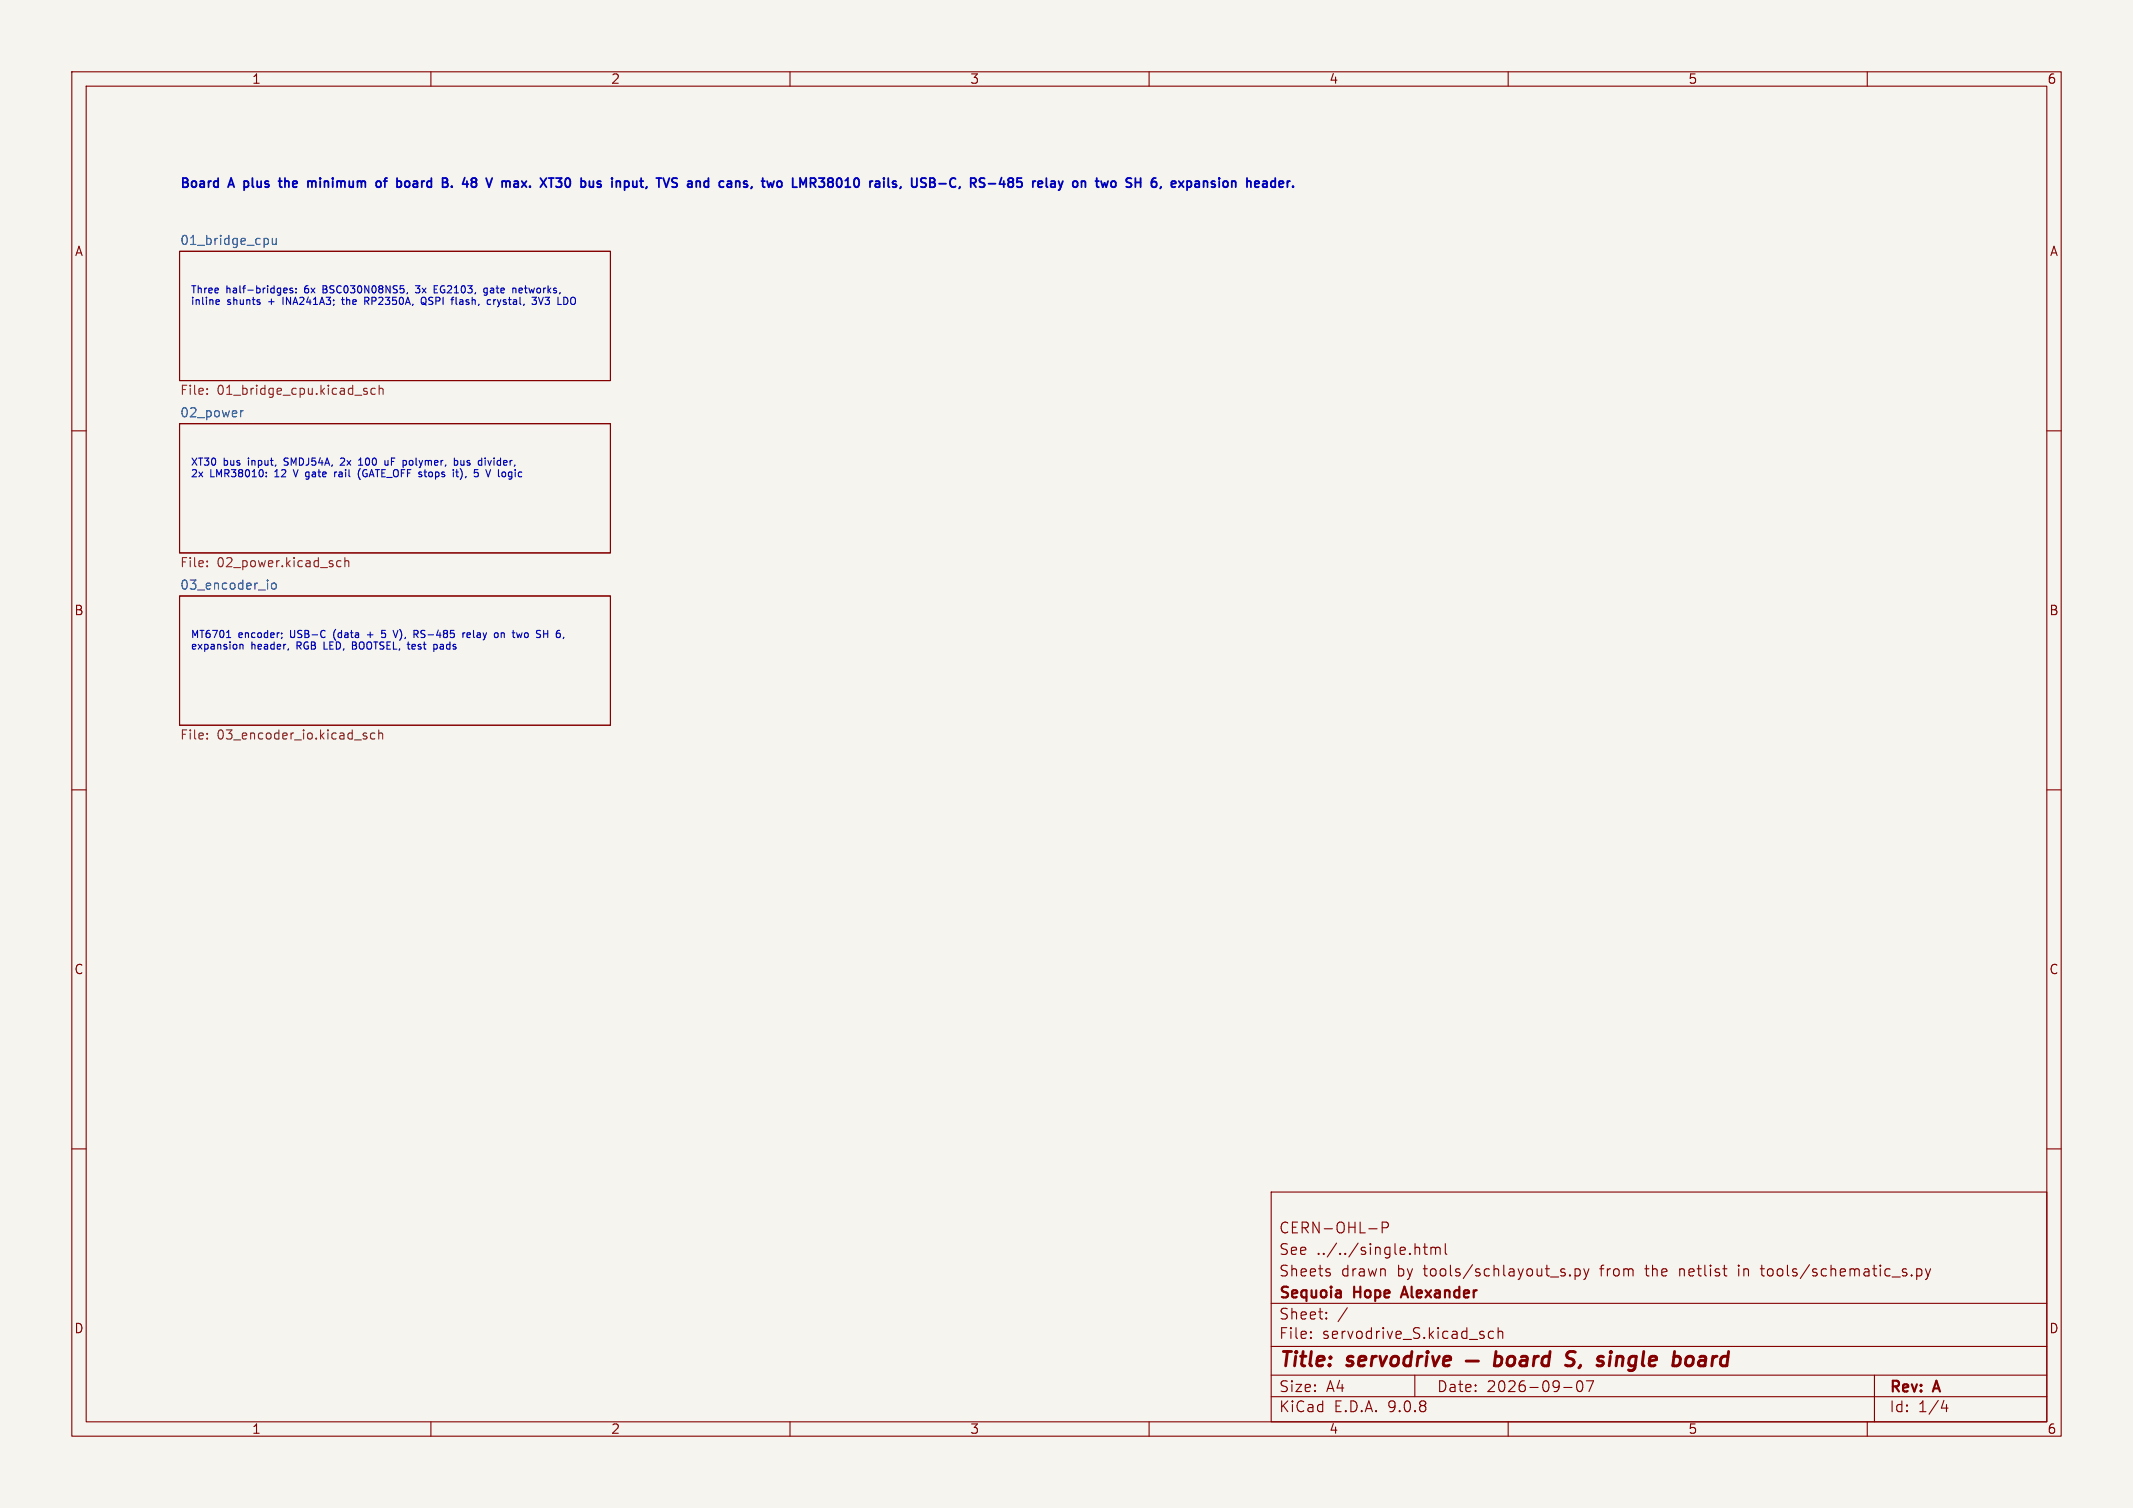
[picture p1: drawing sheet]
<svg xmlns="http://www.w3.org/2000/svg" width="297mm" height="210mm" viewBox="0 0 297 210" stroke-linecap="round" stroke-linejoin="round" font-family="sans-serif">
<path d="M0 0h297v210h-297z" fill="#f5f4ef" stroke="#f5f4ef" stroke-width=".14"/>
<g fill="none" stroke="#840000" stroke-width=".15">
<path d="M10 10h277v190h-277zM12 12h273v186h-273zM60 10v2M110 10v2M160 10v2M210 10v2M260 10v2M25 35h60v18h-60zM25 59h60v18h-60zM10 60h2M285 60h2M25 83h60v18h-60z"/>
<path d="M10 110h2M285 110h2M10 160h2M177 166h108v32h-108zM185 177.2l.2 .2v.2l-.2 .1M185 176.7l.2 .1M190.6 171.1h1.1M192.5 171h.5a.41 .41 0 0 0 .3-.4 .41 .41 0 0 0-.3-.4h-.5v1.5M197.2 173.7h.3l.2 .2v.8M198.2 173.7h.5M198.4 173.2v1.3l.1 .1 .2 .1M199.2 173.8a.37 .37 0 0 1 .7 .1"/>
<path d="M199.2 173.7v1M199.9 173.9l.2-.2 .4 .1v.9M199.9 173.9v.8M201.2 173.2v1.3l.3 .2M217.9 177.3l.1 .1-.1 .2M218.6 177.6h.1l-.1 .1M218.6 177.6h-.1l.1 .1M218.6 177.6v.1M219.3 176.7v1.5M219.3 176.8l.4-.1 .3 .3v.4l-.1 .2-.2 .1-.4-.1M220.5 176.7l.4 1M220.9 177.7l-.2 .4-.2 .1"/>
<path d="M221.2 176.7l-.3 1M242.1 176.2v.1M242.1 176.7v1M242.1 176.2l-.1 .1h.1M242.1 176.2l.1 .1h-.1M245.1 176.7h.6M245.3 176.2v1.3l.2 .2M266.2 177.6v.1M266.9 176.8l.4-.1 .3 .3v.4l-.1 .2-.2 .1-.4-.1M266.9 176.7v1.5M268.1 176.7l.4 1M268.5 177.7l-.2 .4-.2 .1"/>
<path d="M268.8 176.7l-.3 1M285 160h2M60 198v2M110 198v2M160 198v2M177 194.5h108M177 191.5h108M177 187.5h108M177 181.5h108M182.5 186.3h.1l-.1 .1M182.5 186.3v.1M182.5 185.5v.1"/>
<path d="M182.5 185.5h.1l-.1 .1M184.7 183.6v.1M184.7 183.6h-.1l.1 .1M184.7 182.8v.1M184.7 182.8h-.1l.1 .1M187.6 182.1l-1.3 2M197 191.5v3M208 185.5l-.5-.1-.3 .3v.4l.2 .2 .1 .1 .5-.1M208.6 185.5a.37 .37 0 0 1 .6 .1v.8M208.6 184.9v1.5M210 198v2M217.7 193.2h1.2"/>
<path d="M219.9 192.3a.94 .94 0 0 0 0 1.5h.1a.94 .94 0 0 0 0-1.5M221.9 192.3l-.7 1.5M260 198v2M261 191.5v6.5M270.7 195l-.4 1.1h.9M271 195.6v1"/>
</g>
<g fill="none" stroke="#840000" stroke-width=".4">
<path d="M204.1 189.5h1.8M208.2 189l.2-.1 .6 .1 .1 .3v.5a.66 .66 0 0 1-1 .3M208.3 188.2l-.2 2M210 189.1a.52 .52 0 0 1 .5-.2 .52 .52 0 0 1 .4 .4v.5a.55 .55 0 0 1-.6 .4 .55 .55 0 0 1-.5-.4zM211.8 189l.2-.1 .6 .1 .1 .2-.2 1M212.6 189.4h-.6a.4 .4 0 0 0-.4 .4 .4 .4 0 0 0 .3 .4l.7-.1M213.7 188.9l-.2 1.3M214.2 188.9a.59 .59 0 0 0-.6 .4M215.7 189a.66 .66 0 0 0-.9 .3l-.1 .5 .1 .3 .2 .1 .6-.1M215.8 188.2l-.2 2M219.3 188.3a.85 .85 0 0 0-1 .1 .45 .45 0 0 0 .2 .8l.3 .1a.49 .49 0 0 1 .4 .5 .49 .49 0 0 1-.5 .4l-.7-.1M224.2 188.9l-.1 1.3"/>
<path d="M224.3 188.2v.2M224.3 188.2l-.1 .1 .1 .1M224.3 188.2l.1 .1-.1 .1M234.8 189.3a.55 .55 0 0 1 .5-.4 .55 .55 0 0 1 .5 .4l-.1 .5a.6 .6 0 0 1-.9 .3"/>
</g>
<path d="M195.6 179.2l-.5 1.5M195.2 180.3h.7" fill="none" stroke="#840000" stroke-width=".3"/>
<path d="M37.1 33.2l.3 .2v.4l-.3 .2M37.9 33.2l.1 .8h.3l.2-.1M38.5 33.2v.8M33.5 57.2v.8M33.9 57.2l-.3 .1-.1 .1M37.3 80.8v.1M37.9 81.3l.3-.1 .3 .2v.4l-.3 .2h-.3l-.1-.2v-.4z" fill="none" stroke="#006464" stroke-width=".15"/>
<g fill="none" stroke="#725600" stroke-width=".15">
<path d="M28.8 54.8v.1M28.8 54.1v.2M50.7 54.4l.4 .2 .1 .1-.1 .2h-.4M50.7 54.1h.4M52.3 54.1h-.4l-.3 .2v.4l.2 .2h.5M52.8 54.2l.2-.1h.3v.8M52.8 53.7v1.2M28.8 78.1v.2M28.8 78.8v.1M47.5 78.1h-.4l-.2 .2v.4l.1 .2h.5M48 78.2l.2-.1h.3l.1 .8M48 77.7v1.2"/>
<path d="M28.8 102.1v.2M28.8 102.8v.1M50.7 102.5l.3 .1 .1 .1-.2 .2h-.2M50.7 102.1h.3M52.2 102.1h-.4l-.2 .2v.4l.1 .2h.5M52.7 102.2l.2-.1h.3l.1 .8M52.7 101.7v1.2"/>
</g>
<g fill="none" stroke="#0000c2" stroke-width=".15">
<path d="M45.3 39.8h-.3v1h.4M57.8 39.8h.7l-.4 .4h.2M60.5 39.8h.4M30.1 42.4h.4M30.1 41.8l.3-.1 .2 .3-.5 .1M36.2 42.1v.3M39.4 41.4v1M39.5 40.6l.1 .2 .3-.1M39.5 40.3l.1-.2h.2l.2 .2v.1l-.5 .1M40.7 40.2l-.2-.1-.1 .2v.1l.3 .1v.2h-.3M41.2 40.7v.1M41.2 40.2v.1"/>
<path d="M45 40.3h.3M47.7 41.4v.9l.2 .1M50.8 41.4v1M51 41.9l.4 .5M51.3 41.9h-.5M56.7 40.7l-.1 .2M57.8 40.7l.5 .1M58.7 41.5a.67 .67 0 0 0 .2 .9 .34 .34 0 0 0 .4-.3v-.6M58.8 42.2l.6 .3M60.5 40.8h.4M60.5 40.3h.3M63.6 42.4h.1"/>
<path d="M67.8 40.2l-.2-.1-.2 .2 .1 .4h.3M67.8 40.1v.8l-.2 .2h-.2M68 41.7h.2M68.3 42.4h-.3M68.7 41.7v.7M71.7 40.1l.1 .2v.5M72.6 40.1h-.2l-.1 .2v.4l.3 .1M72.7 40.4l-.4 .1M74.6 41.9v.4l-.4 .1M75 41.4l.3 1 .3-1M79.1 41.8l-.1 .4M79.6 41.4a.71 .71 0 0 0 0 1"/>
<path d="M37.1 66.3v.1M39.6 64.7l.1 .1M39.6 63.8v.2v.2M40.8 65.4l.4 1M46.6 65.7v.7M46.6 65.8v.1M47.8 63.8l-.4 .1M47.9 64.2l-.5 .6h.6M49.9 65.7v.7l.3 .4M49.9 64.8h.6M50 64l.2-.2v1M50.2 65.3l-.2 .1"/>
<path d="M50.6 65.5l-.1 .3 .1 .4 .2 .2M54 64.7l-.1 .1-.3-.1M54 64.1v.7M57.3 64.1l-.2 .1-.1 .1v.4l.3 .1M63.3 64.2l.3-.1 .1 .2-.1 .4h-.3M63.5 65.7h.3M63.6 65.4v.9l.2 .1M64.1 65.3a1.15 1.15 0 0 1 0 1.5M64.2 64.1v.6l.3 .1 .1-.1M67.9 64.1l.3 .7 .2-.7M69.4 65.4v.9l.2 .1M31.6 88.8h.5"/>
<path d="M31.7 87.9l.1-.1v1M33.4 89.7v.7M33.8 89.9v.5M39.2 88.2v.1M39.3 88.7l-.1 .2M40.2 90.4l-.1 .1M45.1 89.4v1h.5M46.5 88.1v.6M46.7 87.6l-.1 .2M49.1 89.4v1h.4M51.2 88.4h.7M53.6 87.8h-.4l-.1 .5 .4-.1 .2 .2"/>
<path d="M53.7 88.6l-.2 .2-.4-.1M55.4 87.8l-.3 1M55.6 87.6l.2 .2M58.6 88.7l.4 .1M58.8 87.8l-.2 .2 .2 .3M60.4 89.8l.3-.1 .2 .2-.1 .5h-.4M64.5 88.1v.7M64.7 88.1l-.2 .2M65 88.5l.5-.1v-.2l-.3-.1-.2 .2 .1 .4h.4M69.8 88.2l.1-.1 .3 .1v.6M69.8 88.1v.7M71.5 87.8v.8"/>
<path d="M73.4 88.1l-.3 .1-.1 .1 .1 .4 .3 .1"/>
</g>
<g fill="none" stroke="#0000c2" stroke-width=".25">
<path d="M26.1 24.9l-.2-.1h-.4v1.3M30.4 24.8v1.3M31.8 26.1l.4-1.3 .4 1.3M34 25.2v1.3M34 26l.1 .1M34.1 25.2l-.1 .1M35.1 24.8v1.1M38.8 25.2h.5M39 24.8v1.1v.1l.3 .1M39.7 24.8v1.3M43.1 25.2l.3 .1v.1M43.4 25.4l.2-.2 .3 .1 .1 .1"/>
<path d="M43.4 25.4v.7M44.6 24.8v.1M46.3 24.8v.1M52.8 25.2l.2 .3v.3l-.2 .3M53.4 25.2h.5M53.9 24.8l-.2 .1-.1 .1v1.1M55.3 24.8v1.3M56.6 25.2l.3 .1 .1 .2v.4l-.4 .2M60.1 24.8v1.3M62.2 24.9l-.1-.1h-.5v1.3M64.7 24.7l-.3 .9M65.7 24.9l.2-.1 .4 .1"/>
<path d="M67.7 24.8l.4 1.3 .4-1.3M70.5 25.3h.4l.1 .8M73.8 25.9v.2M75.2 24.8l.9 1.3M76.1 24.8l-.9 1.3M76.4 24.8h.7M76.8 24.8v1.3M77.4 24.8h.8l-.4 .5M78.7 25.3l.1-.4 .3-.1a.79 .79 0 0 1 0 1.3h-.1M80.9 24.8v1.3M85.2 24.8v.1M85.8 25.2v.9"/>
<path d="M86.2 25.2l-.4 .1M89.3 24.8v1.1M91.4 24.8h.7M91.8 24.8v1.3M92.4 24.8l.4 1.3 .4-1.3M94.3 24.9l-.5-.1-.2 .1M97 25.3l.1-.1 .3 .1 .1 .8M97 25.2v.9M98.6 24.8v1.3M106.2 24.8v1.1M106.8 25.2l.3 .9 .2-.6 .2 .6M110.4 24.8v1.3"/>
<path d="M111.4 26.1v-1.3l.4 .9 .5-.9v1.3M112.9 25.5l.6-.1 .1-.2-.1-.3-.2-.1h-.4v1.3M113.2 25.5l.4 .6M114 24.8h.8l-.4 .5M115.3 25l.2-.2h.3l.2 .2M116.5 25l.3-.2 .2 .1 .1 .1M117.7 26.1h.7M117.9 25l.2-.2v1.3M119 24.9l.2-.1 .3 .1M123.1 24.8v.1M123.7 24.8v1.1M126.9 24.8v1"/>
<path d="M127.7 24.8v1M128.3 25.3l.5 .2 .1 .3-.2 .3-.5-.1M128.9 24.9l-.4-.1-.2 .1M129.5 25.4h.4M130.1 24.9l-.2-.1h-.4v1.3h.5M133.1 24.9h-.1a.46 .46 0 0 0-.6 .1M135.2 25.5l.6-.1 .1-.2-.1-.3-.1-.1h-.5v1.3M135.5 25.5l.4 .6M137.1 24.9l-.5-.1-.2 .1M139.5 24.7l-.3 .9M140.4 24.9l.2-.1 .4 .1M142.2 24.8h-.6v.6"/>
<path d="M143.8 25.2v.9M144.2 25.2l-.3 .1-.1 .2M145 25.2h-.3l-.2 .2 .1 .6 .4 .1M145.2 25.5l-.7 .1M145.7 24.8v1.1M152.5 25.2h.5M152.7 24.8v1.1l.1 .1 .2 .1M153.3 25.2l.3 .9 .2-.6 .2 .6M157.5 24.9l-.4-.1-.2 .1M158.1 24.8v1.3M158.8 24.8v1.3M160.9 24.8a.5 .5 0 0 0-.6 .5"/>
<path d="M163.3 25.2l.4 .1v.2l-.6 .1M163.7 26l-.4 .1M167.9 25.2l.2 .2v.7M169.8 24.8v.1M173.6 24.8v1.3M174.9 25.2l.4 .1v.2l-.6 .1M175.3 26l-.4 .1M175.9 25.6v.4M177.6 24.8v1.3"/>
</g>
<g font-size="2.8" fill="#840000">
<text x="178" y="190.9">Title:</text>
<text x="187.7" y="190.9">servodrive</text>
<text x="220.5" y="190.9">S,</text>
<text x="225.7" y="190.9">single</text>
<text x="237" y="190.9">board</text>
</g>
<g font-size="2.1" fill="#840000">
<text x="178" y="172">CERN-OHL-P</text>
<text x="178" y="178">Sheets</text>
<text x="178" y="175">See</text>
<text x="183.3" y="175">../../single.html</text>
<text x="186.7" y="178">drawn</text>
<text x="194.6" y="178">by</text>
<text x="198.4" y="178">tools/schlayout_s.py</text>
<text x="223.1" y="178">from</text>
<text x="229.6" y="178">the</text>
<text x="234.4" y="178">netlist</text>
<text x="242.7" y="178">in</text>
<text x="246.1" y="178">tools/schematic_s.py</text>
<text x="178" y="184">Sheet:</text>
<text x="178" y="181.2">Sequoia</text>
<text x="188.6" y="181.2">Hope</text>
<text x="195.9" y="181.2">Alexander</text>
<text x="178" y="186.7">File:</text>
<text x="184.1" y="186.7">servodrive_S.kicad_sch</text>
<text x="178" y="196.9">KiCad</text>
<text x="178" y="194.1">Size:</text>
<text x="184.7" y="194.1">A4</text>
<text x="185.7" y="196.9">E.D.A.</text>
<text x="193.3" y="196.9">9.0.8</text>
<text x="200" y="194.1">Date:</text>
<text x="207" y="194.1">2026-09-07</text>
<text x="263" y="194.3">Rev:</text>
<text x="263" y="196.9">Id:</text>
<text x="267.1" y="196.9">1/4</text>
<text x="269.4" y="194.3">A</text>
</g>
<g font-size="1.8" fill="#840000">
<text x="35" y="11.9">1</text>
<text x="85" y="11.9">2</text>
<text x="135" y="11.9">3</text>
<text x="185" y="11.9">4</text>
<text x="235" y="11.9">5</text>
<text x="285" y="11.9">6</text>
<text x="10.3" y="35.9">A</text>
<text x="285.3" y="35.9">A</text>
<text x="10.3" y="85.9">B</text>
<text x="285.3" y="85.9">B</text>
<text x="10.3" y="135.9">C</text>
<text x="285.3" y="135.9">C</text>
<text x="10.3" y="185.9">D</text>
<text x="285.3" y="185.9">D</text>
<text x="35" y="199.9">1</text>
<text x="85" y="199.9">2</text>
<text x="135" y="199.9">3</text>
<text x="185" y="199.9">4</text>
<text x="235" y="199.9">5</text>
<text x="285" y="199.9">6</text>
</g>
<g font-size="1.8" fill="#0000c2">
<text x="25" y="26.8">Board</text>
<text x="32" y="26.8">A</text>
<text x="34.5" y="26.8">plus</text>
<text x="40" y="26.8">the</text>
<text x="44.4" y="26.8">minimum</text>
<text x="54.5" y="26.8">of</text>
<text x="57.9" y="26.8">board</text>
<text x="64.7" y="26.8">B.</text>
<text x="68.1" y="26.8">48</text>
<text x="72" y="26.8">V</text>
<text x="74.5" y="26.8">max.</text>
<text x="80.5" y="26.8">XT30</text>
<text x="86.6" y="26.8">bus</text>
<text x="91.4" y="26.8">input,</text>
<text x="98.2" y="26.8">TVS</text>
<text x="103" y="26.8">and</text>
<text x="107.9" y="26.8">cans,</text>
<text x="114.4" y="26.8">two</text>
<text x="119.1" y="26.8">LMR38010</text>
<text x="130.3" y="26.8">rails,</text>
<text x="136.6" y="26.8">USB-C,</text>
<text x="145.4" y="26.8">RS-485</text>
<text x="154.5" y="26.8">relay</text>
<text x="160.7" y="26.8">on</text>
<text x="164.4" y="26.8">two</text>
<text x="169.1" y="26.8">SH</text>
<text x="173.1" y="26.8">6,</text>
<text x="176.4" y="26.8">expansion</text>
</g>
<g font-size="1.8" fill="#006464">
<text x="25" y="34.2">01_bridge_cpu</text>
<text x="25" y="58.2">02_power</text>
<text x="25" y="82.2">03_encoder_io</text>
</g>
<g font-size="1.8" fill="#725600">
<text x="25" y="55.3">File:</text>
<text x="30.2" y="55.3">01_bridge_cpu.kicad_sch</text>
<text x="25" y="79.3">File:</text>
<text x="30.2" y="79.3">02_power.kicad_sch</text>
<text x="25" y="103.3">File:</text>
<text x="30.2" y="103.3">03_encoder_io.kicad_sch</text>
</g>
<g font-size="1.4" fill="#0000c2">
<text x="26.5" y="41.2">Three</text>
<text x="31.5" y="41.2">half-bridges:</text>
<text x="42.6" y="41.2">6x</text>
<text x="45.4" y="41.2">BSC030N08NS5,</text>
<text x="58.6" y="41.2">3x</text>
<text x="61.4" y="41.2">EG2103,</text>
<text x="68.6" y="41.2">gate</text>
<text x="72.9" y="41.2">networks,</text>
<text x="26.5" y="42.8">inline</text>
<text x="31.7" y="42.8">shunts</text>
<text x="37.6" y="42.8">+</text>
<text x="39.8" y="42.8">INA241A3;</text>
<text x="48.4" y="42.8">the</text>
<text x="51.7" y="42.8">RP2350A,</text>
<text x="59.9" y="42.8">QSPI</text>
<text x="64.4" y="42.8">flash,</text>
<text x="69.6" y="42.8">crystal,</text>
<text x="76.1" y="42.8">3V3</text>
<text x="79.9" y="42.8">LDO</text>
<text x="26.5" y="65.2">XT30</text>
<text x="31.1" y="65.2">bus</text>
<text x="34.8" y="65.2">input,</text>
<text x="40" y="65.2">SMDJ54A,</text>
<text x="48.1" y="65.2">2x</text>
<text x="50.9" y="65.2">100</text>
<text x="54.8" y="65.2">uF</text>
<text x="57.6" y="65.2">polymer,</text>
<text x="65" y="65.2">bus</text>
<text x="68.6" y="65.2">divider,</text>
<text x="26.5" y="66.8">2x</text>
<text x="29.3" y="66.8">LMR38010:</text>
<text x="38.5" y="66.8">12</text>
<text x="41.4" y="66.8">V gate</text>
<text x="47.5" y="66.8">rail</text>
<text x="51.1" y="66.8">(GATE_OFF stops</text>
<text x="64.8" y="66.8">it),</text>
<text x="68.1" y="66.8">5</text>
<text x="70" y="66.8">V logic</text>
<text x="26.5" y="89.2">MT6701</text>
<text x="33.2" y="89.2">encoder;</text>
<text x="40.6" y="89.2">USB-C</text>
<text x="46.9" y="89.2">(data</text>
<text x="51.9" y="89.2">+</text>
<text x="54.1" y="89.2">5</text>
<text x="56.1" y="89.2">V),</text>
<text x="59.1" y="89.2">RS-485</text>
<text x="66.2" y="89.2">relay</text>
<text x="70.9" y="89.2">on</text>
<text x="73.7" y="89.2">two</text>
<text x="77.2" y="89.2">SH</text>
<text x="26.5" y="90.8">expansion</text>
<text x="35" y="90.8">header,</text>
<text x="41.5" y="90.8">RGB</text>
<text x="45.6" y="90.8">LED,</text>
<text x="49.8" y="90.8">BOOTSEL,</text>
<text x="57.8" y="90.8">test</text>
<text x="61.6" y="90.8">pads</text>
</g>
</svg>
